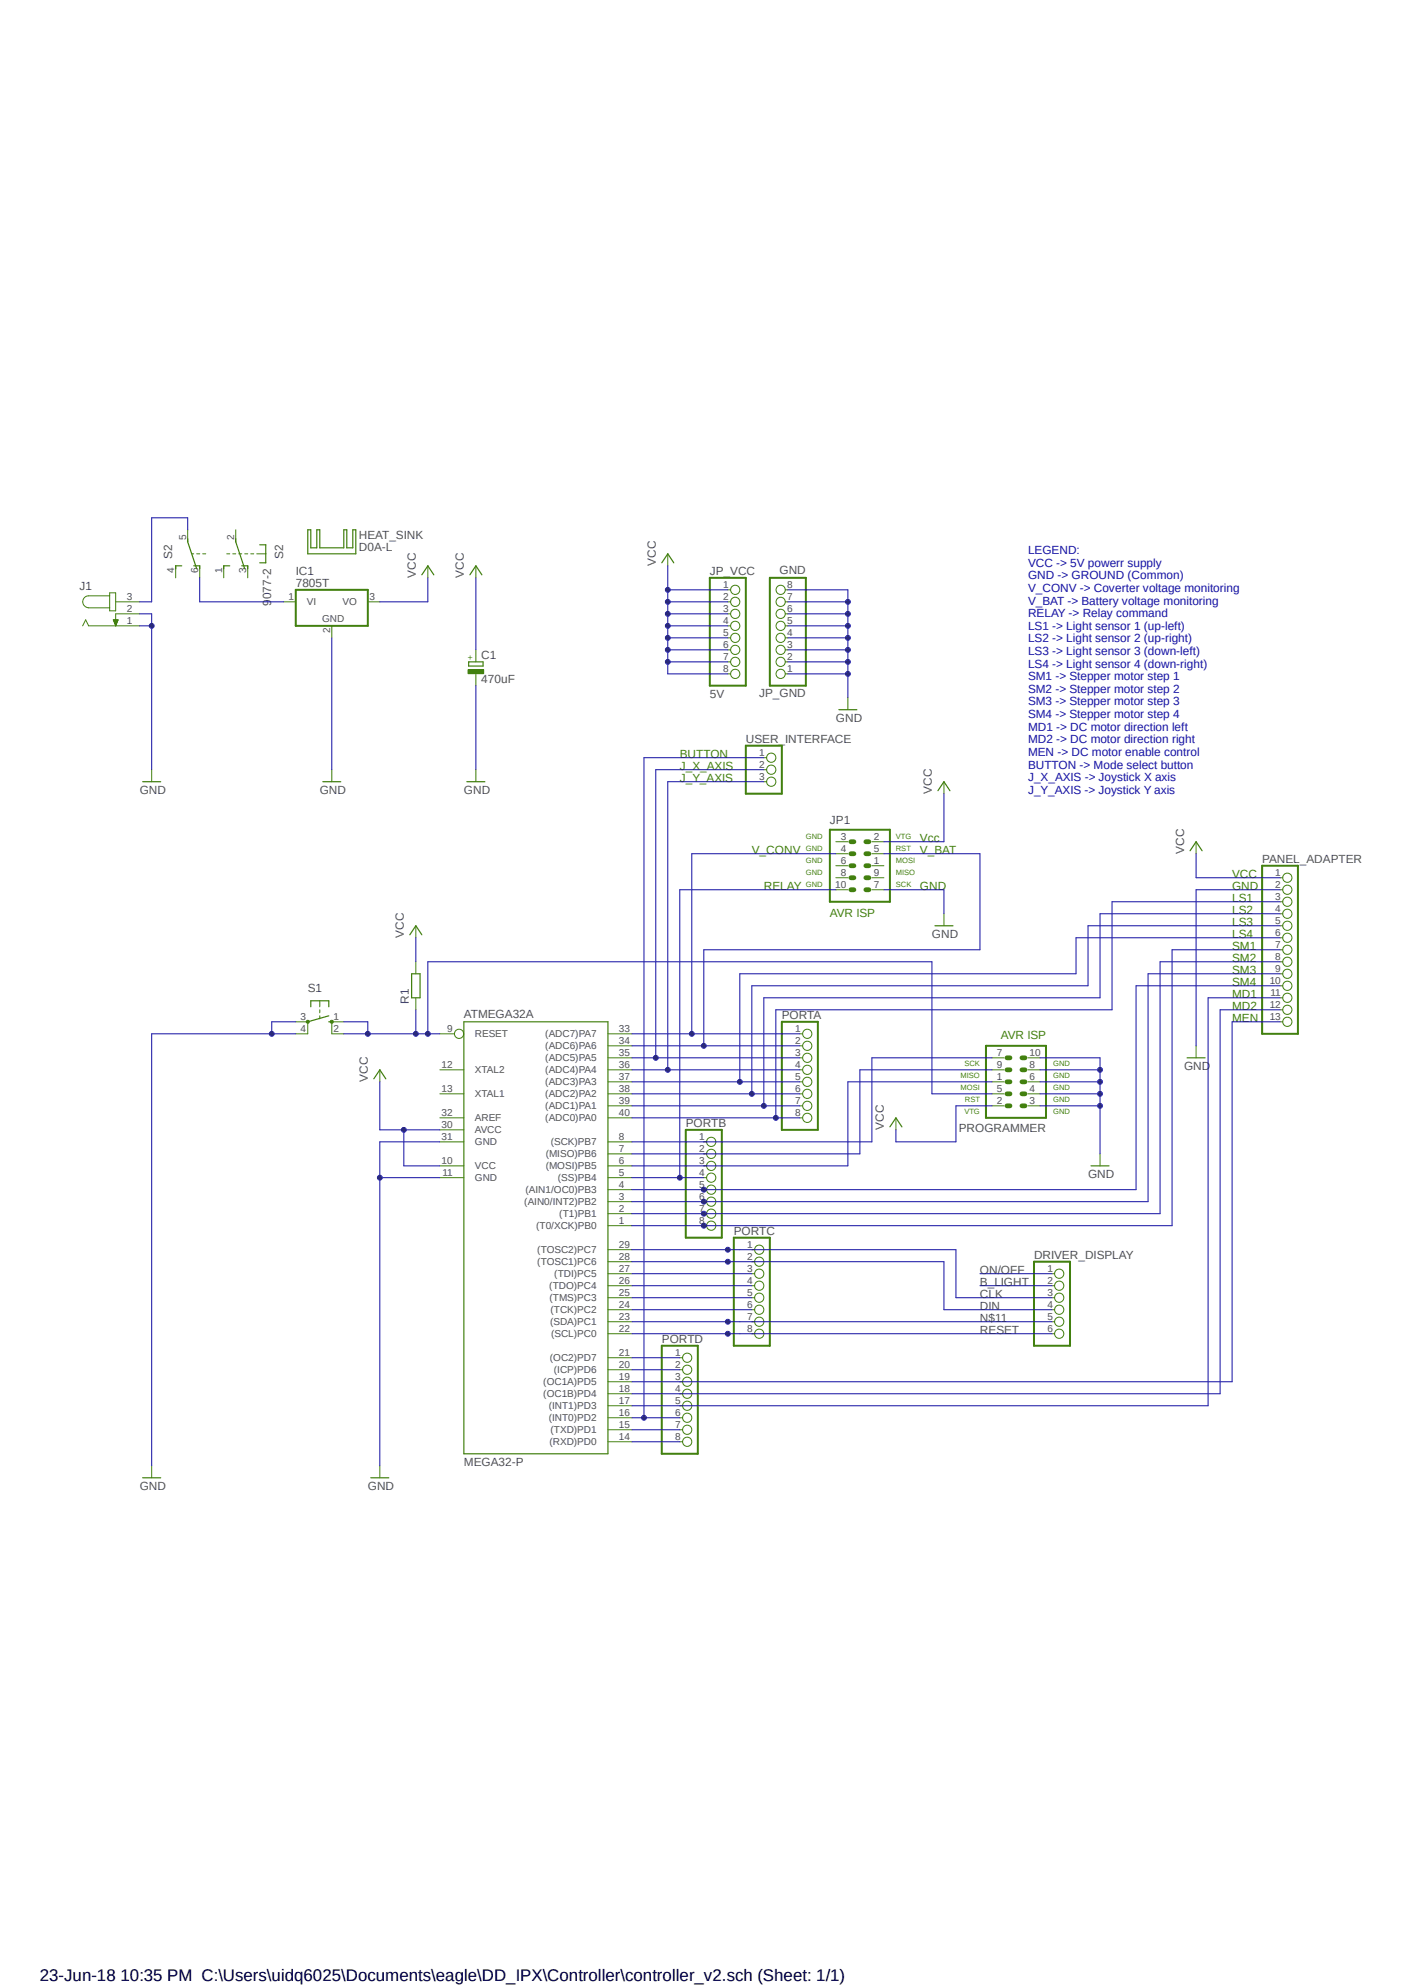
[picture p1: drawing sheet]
<svg xmlns="http://www.w3.org/2000/svg" width="297mm" height="420mm" viewBox="0 0 297 420" stroke-linecap="round" stroke-linejoin="round" font-family="sans-serif">
<path d="M16.3 107.7l272.9 208.1M289.2 107.7l-272.9 208.1" fill="none" stroke="#fff" stroke-width=".21"/>
<path d="M86.7 197.8l1.3-1.9 1.2 1.9M65.7 213v-1.2h3.9v1.2M69.6 216.2h.6M69.6 214.9l-4.5 1.3M87.1 206h1.8v5.1h-1.8zM98.1 216.2h30.5v91.4h-30.5z" fill="none" stroke="#42800f" stroke-width=".25"/>
<g fill="none" stroke="#42800f" stroke-width=".21">
<path d="M88 195.9v2.5M65.1 216.2v2.5M67.6 211.8v1.2M67.6 213.7v.6M67.6 214.9v.7M70.2 216.2v2.5M88 203.5v2.5M88 211.1v2.6M93 218.7h3.1M128.6 218.7h5.1M93 226.4h5.1M93 231.4h5.1"/>
<path d="M93 236.5h5.1M93 239.1h5.1M128.6 221.3h5.1M128.6 223.8h5.1M128.6 226.4h5.1M128.6 228.9h5.1M128.6 231.4h5.1M128.6 234h5.1M128.6 236.5h5.1M93 241.6h5.1M93 246.7h5.1M93 249.2h5.1"/>
<path d="M128.6 241.6h5.1M128.6 244.1h5.1M128.6 246.7h5.1M128.6 249.2h5.1M128.6 251.7h5.1M128.6 254.3h5.1M128.6 256.8h5.1M128.6 259.3h5.1M128.6 264.4h5.1M128.6 267h5.1M128.6 269.5h5.1M128.6 272h5.1"/>
<path d="M128.6 274.6h5.1M128.6 277.1h5.1M128.6 279.7h5.1M128.6 282.2h5.1M128.6 300h5.1M128.6 297.4h5.1M128.6 294.9h5.1M128.6 292.4h5.1M128.6 289.8h5.1M128.6 287.3h5.1M128.6 305.1h5.1M128.6 302.5h5.1"/>
<circle cx="97.1" cy="218.7" r=".98"/>
</g>
<path d="M64.9 215.9h.5v.5l-.3 .1-.2-.1-.1-.2z" fill-rule="evenodd" fill="#42800f"/>
<path d="M64.9 215.9h.5v.5l-.3 .1-.2-.1-.1-.2z" fill="none" stroke="#42800f" stroke-width=".21"/>
<path d="M69.9 215.9h.5v.5l-.2 .1-.3-.1z" fill-rule="evenodd" fill="#42800f"/>
<g fill="none" stroke="#42800f" stroke-width=".21">
<path d="M90.5 119.7v2.6M17.5 132.4l.6-1.3 .7 1.3h10.7M23.2 126.1h-4.4a1.27 1.27 0 0 0-1.3 1.2 1.27 1.27 0 0 0 1.3 1.3h4.4M23.2 125.4h1.3v3.8h-1.3zM24 131.1h1l-.5 1.3zM24 131.4h.9M24 131.3h.9M24.1 131.4h.7M24.1 131.5h.7M24.2 131.6h.6M24.2 131.7h.6M24.3 131.9h.4"/>
<path d="M24.3 131.8h.4M24.3 132h.3M24.4 132.2h.2M24.5 127.3h5M24.5 132.3h.1M29.5 129.9h-5v2.5M60 127.3h2.6M70.2 132.4v2.6M77.8 127.3h2.5M32.1 162.9v2.5M70.2 162.9v2.5M62.6 216.2h2.5"/>
<path d="M62.6 218.7h2.5M69.9 215.9h.5v.5l-.2 .1-.3-.1zM70.2 216.2h2.5M70.2 218.7h2.5M32.1 310.1v2.6"/>
</g>
<path d="M89.2 121.6l1.3-1.9 1.3 1.9M99.1 140h3.1v.9h-3.1zM30.2 165.4h3.8M68.3 165.4h3.8M30.2 312.7h3.8" fill="none" stroke="#42800f" stroke-width=".25"/>
<path d="M62.6 124.8h15.2v7.6h-15.2z" fill="none" stroke="#42800f" stroke-width=".42"/>
<path d="M99 141.7h3.3v.8h-3.3z" fill-rule="evenodd" fill="#42800f"/>
<g fill="none" stroke="#42800f" stroke-width=".21">
<path d="M37.2 119.7v2.6M39.7 112.1v2.5M40.6 117.2h.4M41.6 117.2h.6M42.2 119.7v2.6M42.9 117.2h.6M47.3 119.7v2.6M48 117.2h.6M49.2 117.2h.7M49.9 112.1v2.5M50.5 117.2h.6M51.8 117.2h.6"/>
<path d="M52.4 119.7v2.6M53 117.2h.7M54.3 117.2h1.9M100.7 119.7v2.6M141.3 117.2v2.5M100.7 137.5v2.5M154 124.8h.6M154 127.3h.6M154 129.9h.6M154 132.4h.6M154 135h.6M154 137.5h.6"/>
<path d="M166.1 124.8h.6M166.1 127.3h.6M166.1 129.9h.6M166.1 132.4h.6M166.1 135h.6M166.1 137.5h.6M99 141.7h3.3v.8h-3.3zM100.7 142.6v2.5M154 140h.6M154 142.6h.6M166.1 140h.6M166.1 142.6h.6"/>
<path d="M179.4 147.6v2.6M100.7 162.9v2.5M161.6 160.3h.6M161.6 162.9h.6M161.6 165.4h.6M176.8 178.1h2.6M184.4 178.1h2.6M199.7 165.4v2.5M253 178.1v2.5M176.8 188.3h2.6M176.8 185.7h2.6M176.8 183.2h2.6"/>
<path d="M176.8 180.6h2.6M184.4 188.3h2.6M184.4 185.7h2.6M184.4 183.2h2.6M184.4 180.6h2.6M199.7 193.3v2.6M270.8 188.3h.6M270.8 185.7h.6M270.8 190.8h.6M270.8 193.3h.6M270.8 195.9h.6M270.8 198.4h.6"/>
<path d="M169.2 218.7h.6M270.8 201h.6M270.8 203.5h.6M270.8 206h.6M270.8 208.6h.6M270.8 211.1h.6M270.8 213.7h.6M270.8 216.2h.6M80.3 226.4v2.5M169.2 223.8h.6M169.2 226.4h.6M169.2 228.9h.6"/>
<path d="M169.2 234h.6M169.2 231.4h.6M169.2 221.3h.6M169.2 236.5h.6M189.5 236.5v2.6M209.8 223.8h2.6M209.8 226.4h2.6M209.8 228.9h2.6M209.8 234h2.6M209.8 231.4h2.6M217.5 223.8h2.5M217.5 226.4h2.5"/>
<path d="M217.5 228.9h2.5M217.5 234h2.5M217.5 231.4h2.5M253 221.3v2.5M148.9 241.6h.6M148.9 244.1h.6M148.9 246.7h.6M148.9 249.2h.6M148.9 251.7h.6M148.9 254.3h.6M148.9 256.8h.6M148.9 259.3h.6"/>
<path d="M232.7 244.1v2.6M159 264.4h.6M159 267h.6M159 269.5h.6M159 272h.6M159 274.6h.6M159 277.1h.6M159 279.7h.6M222.5 269.5h.6M222.5 272h.6M222.5 274.6h.6M222.5 277.1h.6"/>
<path d="M222.5 279.7h.6M143.8 287.3h.6M143.8 289.8h.6M143.8 292.4h.6M143.8 294.9h.6M143.8 297.4h.6M143.8 300h.6M159 282.2h.6M222.5 282.2h.6M80.3 310.1v2.6M143.8 302.5h.6M143.8 305.1h.6"/>
<circle cx="155.5" cy="129.9" r=".98"/>
<circle cx="155.5" cy="127.3" r=".98"/>
<circle cx="155.5" cy="132.4" r=".98"/>
<circle cx="155.5" cy="135" r=".98"/>
<circle cx="155.5" cy="137.5" r=".98"/>
<circle cx="155.5" cy="124.8" r=".98"/>
<circle cx="165.1" cy="124.8" r=".98"/>
<circle cx="165.1" cy="137.5" r=".98"/>
<circle cx="165.1" cy="132.4" r=".98"/>
<circle cx="165.1" cy="135" r=".98"/>
<circle cx="165.1" cy="127.3" r=".98"/>
<circle cx="165.1" cy="129.9" r=".98"/>
<circle cx="155.5" cy="142.6" r=".98"/>
<circle cx="155.5" cy="140" r=".98"/>
<circle cx="165.1" cy="140" r=".98"/>
<circle cx="165.1" cy="142.6" r=".98"/>
<circle cx="163.1" cy="160.3" r=".98"/>
<circle cx="163.1" cy="162.9" r=".98"/>
<circle cx="163.1" cy="165.4" r=".98"/>
<circle cx="272.3" cy="188.3" r=".98"/>
<circle cx="272.3" cy="190.8" r=".98"/>
<circle cx="272.3" cy="185.7" r=".98"/>
<circle cx="272.3" cy="193.3" r=".98"/>
<circle cx="272.3" cy="195.9" r=".98"/>
<circle cx="272.3" cy="198.4" r=".98"/>
<circle cx="170.8" cy="218.7" r=".98"/>
<circle cx="272.3" cy="203.5" r=".98"/>
<circle cx="272.3" cy="206" r=".98"/>
<circle cx="272.3" cy="216.2" r=".98"/>
<circle cx="272.3" cy="201" r=".98"/>
<circle cx="272.3" cy="208.6" r=".98"/>
<circle cx="272.3" cy="213.7" r=".98"/>
<circle cx="272.3" cy="211.1" r=".98"/>
<circle cx="170.8" cy="236.5" r=".98"/>
<circle cx="170.8" cy="223.8" r=".98"/>
<circle cx="170.8" cy="234" r=".98"/>
<circle cx="170.8" cy="221.3" r=".98"/>
<circle cx="170.8" cy="226.4" r=".98"/>
<circle cx="170.8" cy="228.9" r=".98"/>
<circle cx="170.8" cy="231.4" r=".98"/>
<circle cx="150.4" cy="249.2" r=".98"/>
<circle cx="150.4" cy="259.3" r=".98"/>
<circle cx="150.4" cy="241.6" r=".98"/>
<circle cx="150.4" cy="244.1" r=".98"/>
<circle cx="150.4" cy="246.7" r=".98"/>
<circle cx="150.4" cy="251.7" r=".98"/>
<circle cx="150.4" cy="254.3" r=".98"/>
<circle cx="150.4" cy="256.8" r=".98"/>
<circle cx="160.6" cy="274.6" r=".98"/>
<circle cx="160.6" cy="267" r=".98"/>
<circle cx="160.6" cy="277.1" r=".98"/>
<circle cx="160.6" cy="269.5" r=".98"/>
<circle cx="160.6" cy="264.4" r=".98"/>
<circle cx="160.6" cy="279.7" r=".98"/>
<circle cx="160.6" cy="272" r=".98"/>
<circle cx="224.1" cy="272" r=".98"/>
<circle cx="224.1" cy="269.5" r=".98"/>
<circle cx="224.1" cy="277.1" r=".98"/>
<circle cx="224.1" cy="279.7" r=".98"/>
<circle cx="224.1" cy="274.6" r=".98"/>
<circle cx="145.4" cy="294.9" r=".98"/>
<circle cx="145.4" cy="287.3" r=".98"/>
<circle cx="145.4" cy="300" r=".98"/>
<circle cx="145.4" cy="289.8" r=".98"/>
<circle cx="145.4" cy="297.4" r=".98"/>
<circle cx="145.4" cy="292.4" r=".98"/>
<circle cx="160.6" cy="282.2" r=".98"/>
<circle cx="224.1" cy="282.2" r=".98"/>
<circle cx="145.4" cy="305.1" r=".98"/>
<circle cx="145.4" cy="302.5" r=".98"/>
</g>
<g fill="none" stroke="#42800f" stroke-width=".25">
<path d="M38.4 119.7h-1.2v.7M39.7 114v.6l1.9 5.8M41 119.7h1.2v.7M48.6 119.7h-1.3v.7M49.9 114v.6l1.9 5.8M51.1 119.7h1.3v.7M54.9 115.3h1.3v3.8h-1.3M65.1 112.1h.6v3.8h1.3v-3.8h.6v3.8h5.1v-3.8h.7v3.8h1.2v-3.8h.7v5.1h-10.2zM140 119.1l1.3-1.9 1.2 1.9M99.4 121.6l1.3-1.9 1.2 1.9M177.5 150.2h3.8M98.8 165.4h3.8"/>
<path d="M198.4 167.3l1.3-1.9 1.3 1.9M197.8 195.9h3.8M251.8 180l1.2-1.9 1.3 1.9M79.1 228.3l1.2-1.9 1.3 1.9M188.3 238.4l1.2-1.9 1.3 1.9M251.1 223.8h3.8M230.8 246.7h3.8M78.4 312.7h3.9"/>
</g>
<path d="M150.2 122.3h7.6v22.8h-7.6zM162.9 122.3h7.6v22.8h-7.6zM157.8 157.8h7.6v10.1h-7.6zM175.6 175.6h12.7v15.2h-12.7zM267 183.2h7.6v35.5h-7.6zM165.4 216.2h7.6v22.9h-7.6zM145.1 239.1h7.6v22.8h-7.6zM208.6 221.3h12.7v15.2h-12.7zM155.2 261.9h7.7v22.8h-7.7zM218.7 267h7.7v17.7h-7.7zM140 284.7h7.6v22.9h-7.6z" fill="none" stroke="#42800f" stroke-width=".42"/>
<g fill="none" stroke="#42800f" stroke-width="1">
<path d="M180 178.1h.6M183.2 178.1h.6M180 180.6h.6M180 183.2h.6M180 185.7h.6M180 188.3h.6M183.2 180.6h.6M183.2 183.2h.6M183.2 185.7h.6M183.2 188.3h.6M213 234h.7M213 231.4h.7"/>
<path d="M213 228.9h.7M213 226.4h.7M213 223.8h.7M216.2 234h.6M216.2 231.4h.6M216.2 228.9h.6M216.2 226.4h.6M216.2 223.8h.6"/>
</g>
<path d="M141.3 119.7v22.9h12.7M90.5 122.3v5h-10.2M100.7 122.3v15.2M141.3 127.3h12.7M141.3 124.8h12.7M141.3 129.9h12.7M141.3 132.4h12.7M141.3 135h12.7M141.3 137.5h12.7M141.3 140h12.7M88 198.4v5.1M209.8 234h-7.6v7.6h-12.7v-2.5" fill="none" stroke="#120fa2" stroke-width=".21"/>
<circle cx="141.3" cy="124.8" r=".51" fill="#120fa2"/>
<circle cx="141.3" cy="124.8" r=".51" fill="none" stroke="#120fa2" stroke-width=".21"/>
<circle cx="141.3" cy="127.3" r=".51" fill="#120fa2"/>
<circle cx="141.3" cy="127.3" r=".51" fill="none" stroke="#120fa2" stroke-width=".21"/>
<circle cx="141.3" cy="129.9" r=".51" fill="#120fa2"/>
<circle cx="141.3" cy="129.9" r=".51" fill="none" stroke="#120fa2" stroke-width=".21"/>
<circle cx="141.3" cy="132.4" r=".51" fill="#120fa2"/>
<circle cx="141.3" cy="132.4" r=".51" fill="none" stroke="#120fa2" stroke-width=".21"/>
<circle cx="141.3" cy="135" r=".51" fill="#120fa2"/>
<circle cx="141.3" cy="135" r=".51" fill="none" stroke="#120fa2" stroke-width=".21"/>
<circle cx="141.3" cy="137.5" r=".51" fill="#120fa2"/>
<circle cx="141.3" cy="137.5" r=".51" fill="none" stroke="#120fa2" stroke-width=".21"/>
<circle cx="141.3" cy="140" r=".51" fill="#120fa2"/>
<g fill="none" stroke="#120fa2" stroke-width=".21">
<path d="M80.3 228.9v10.2h12.7M85.4 239.1v7.6h7.6"/>
<circle cx="141.3" cy="140" r=".51"/>
</g>
<circle cx="85.4" cy="239.1" r=".51" fill="#120fa2"/>
<g fill="none" stroke="#120fa2" stroke-width=".21">
<path d="M199.7 167.9v10.2h-12.7M253 180.6v5.1h17.8M72.7 218.7h20.3M72.7 216.2h5.1v2.5M88 213.7v5"/>
<circle cx="85.4" cy="239.1" r=".51"/>
</g>
<circle cx="77.8" cy="218.7" r=".51" fill="#120fa2"/>
<circle cx="77.8" cy="218.7" r=".51" fill="none" stroke="#120fa2" stroke-width=".21"/>
<circle cx="88" cy="218.7" r=".51" fill="#120fa2"/>
<g fill="none" stroke="#120fa2" stroke-width=".21">
<path d="M90.5 218.7v-15.2h106.6v27.9h12.7"/>
<circle cx="88" cy="218.7" r=".51"/>
</g>
<circle cx="90.5" cy="218.7" r=".51" fill="#120fa2"/>
<g fill="none" stroke="#120fa2" stroke-width=".21">
<path d="M62.6 218.7h-30.5v91.4M62.6 216.2h-5.1v2.5"/>
<circle cx="90.5" cy="218.7" r=".51"/>
</g>
<circle cx="57.5" cy="218.7" r=".51" fill="#120fa2"/>
<g fill="none" stroke="#120fa2" stroke-width=".21">
<path d="M29.5 132.4h2.6M29.5 129.9h2.6v33"/>
<circle cx="57.5" cy="218.7" r=".51"/>
</g>
<circle cx="32.1" cy="132.4" r=".51" fill="#120fa2"/>
<g fill="none" stroke="#120fa2" stroke-width=".21">
<path d="M70.2 135v27.9M100.7 145.1v17.8M220 223.8h12.7v20.3M220 226.4h12.7M220 228.9h12.7M220 231.4h12.7M220 234h12.7"/>
<circle cx="32.1" cy="132.4" r=".51"/>
</g>
<circle cx="232.7" cy="234" r=".51" fill="#120fa2"/>
<circle cx="232.7" cy="234" r=".51" fill="none" stroke="#120fa2" stroke-width=".21"/>
<circle cx="232.7" cy="231.4" r=".51" fill="#120fa2"/>
<circle cx="232.7" cy="231.4" r=".51" fill="none" stroke="#120fa2" stroke-width=".21"/>
<circle cx="232.7" cy="228.9" r=".51" fill="#120fa2"/>
<circle cx="232.7" cy="228.9" r=".51" fill="none" stroke="#120fa2" stroke-width=".21"/>
<circle cx="232.7" cy="226.4" r=".51" fill="#120fa2"/>
<g fill="none" stroke="#120fa2" stroke-width=".21">
<path d="M166.7 124.8h12.7v22.8M166.7 137.5h12.7M166.7 135h12.7M166.7 132.4h12.7M166.7 129.9h12.7M166.7 127.3h12.7M166.7 142.6h12.7M166.7 140h12.7"/>
<circle cx="232.7" cy="226.4" r=".51"/>
</g>
<circle cx="179.4" cy="127.3" r=".51" fill="#120fa2"/>
<circle cx="179.4" cy="127.3" r=".51" fill="none" stroke="#120fa2" stroke-width=".21"/>
<circle cx="179.4" cy="129.9" r=".51" fill="#120fa2"/>
<circle cx="179.4" cy="129.9" r=".51" fill="none" stroke="#120fa2" stroke-width=".21"/>
<circle cx="179.4" cy="135" r=".51" fill="#120fa2"/>
<circle cx="179.4" cy="135" r=".51" fill="none" stroke="#120fa2" stroke-width=".21"/>
<circle cx="179.4" cy="132.4" r=".51" fill="#120fa2"/>
<circle cx="179.4" cy="132.4" r=".51" fill="none" stroke="#120fa2" stroke-width=".21"/>
<circle cx="179.4" cy="137.5" r=".51" fill="#120fa2"/>
<circle cx="179.4" cy="137.5" r=".51" fill="none" stroke="#120fa2" stroke-width=".21"/>
<circle cx="179.4" cy="142.6" r=".51" fill="#120fa2"/>
<circle cx="179.4" cy="142.6" r=".51" fill="none" stroke="#120fa2" stroke-width=".21"/>
<circle cx="179.4" cy="140" r=".51" fill="#120fa2"/>
<g fill="none" stroke="#120fa2" stroke-width=".21">
<path d="M80.3 249.2h12.7M93 241.6h-12.7v68.5"/>
<circle cx="179.4" cy="140" r=".51"/>
</g>
<circle cx="80.3" cy="249.2" r=".51" fill="#120fa2"/>
<g fill="none" stroke="#120fa2" stroke-width=".21">
<path d="M187 188.3h12.7v5M270.8 188.3h-17.8v33M133.7 264.4h68.5v10.2h20.3"/>
<circle cx="80.3" cy="249.2" r=".51"/>
</g>
<circle cx="154" cy="264.4" r=".51" fill="#120fa2"/>
<g fill="none" stroke="#120fa2" stroke-width=".21">
<path d="M133.7 267h66v10.1h22.8"/>
<circle cx="154" cy="264.4" r=".51"/>
</g>
<circle cx="154" cy="267" r=".51" fill="#120fa2"/>
<g fill="none" stroke="#120fa2" stroke-width=".21">
<path d="M136.2 160.3v139.7M270.8 211.1h-15.2v86.3h-121.9M133.7 300h10.1"/>
<circle cx="154" cy="267" r=".51"/>
</g>
<circle cx="136.2" cy="300" r=".51" fill="#120fa2"/>
<g fill="none" stroke="#120fa2" stroke-width=".21">
<path d="M136.2 160.3h25.4M133.7 282.2h88.8"/>
<circle cx="136.2" cy="300" r=".51"/>
</g>
<circle cx="154" cy="282.2" r=".51" fill="#120fa2"/>
<g fill="none" stroke="#120fa2" stroke-width=".21">
<path d="M270.8 201h-22.9v58.3h-114.2M133.7 277.1h25.3M133.7 274.6h25.3M133.7 272h25.3M133.7 269.5h25.3"/>
<circle cx="154" cy="282.2" r=".51"/>
</g>
<circle cx="148.9" cy="259.3" r=".51" fill="#120fa2"/>
<g fill="none" stroke="#120fa2" stroke-width=".21">
<path d="M270.8 203.5h-25.4v53.3h-111.7"/>
<circle cx="148.9" cy="259.3" r=".51"/>
</g>
<circle cx="148.9" cy="256.8" r=".51" fill="#120fa2"/>
<g fill="none" stroke="#120fa2" stroke-width=".21">
<path d="M270.8 206h-27.9v48.3h-109.2"/>
<circle cx="148.9" cy="256.8" r=".51"/>
</g>
<circle cx="148.9" cy="254.3" r=".51" fill="#120fa2"/>
<g fill="none" stroke="#120fa2" stroke-width=".21">
<path d="M270.8 208.6h-30.5v43.1h-106.6"/>
<circle cx="148.9" cy="254.3" r=".51"/>
</g>
<circle cx="148.9" cy="251.7" r=".51" fill="#120fa2"/>
<g fill="none" stroke="#120fa2" stroke-width=".21">
<path d="M176.8 188.3h-33v60.9M133.7 249.2h15.2"/>
<circle cx="148.9" cy="251.7" r=".51"/>
</g>
<circle cx="143.8" cy="249.2" r=".51" fill="#120fa2"/>
<g fill="none" stroke="#120fa2" stroke-width=".21">
<path d="M161.6 165.4h-20.3v61M133.7 226.4h35.5M209.8 228.9h-30.4v17.8h-45.7M209.8 226.4h-27.9v17.7h-48.2M209.8 223.8h-25.4v17.8h-50.7"/>
<circle cx="143.8" cy="249.2" r=".51"/>
</g>
<circle cx="141.3" cy="226.4" r=".51" fill="#120fa2"/>
<g fill="none" stroke="#120fa2" stroke-width=".21">
<path d="M161.6 162.9h-22.9v60.9M133.7 223.8h35.5"/>
<circle cx="141.3" cy="226.4" r=".51"/>
</g>
<circle cx="138.7" cy="223.8" r=".51" fill="#120fa2"/>
<g fill="none" stroke="#120fa2" stroke-width=".21">
<path d="M187 180.6h20.3v20.4h-58.4v20.3M133.7 221.3h35.5"/>
<circle cx="138.7" cy="223.8" r=".51"/>
</g>
<circle cx="148.9" cy="221.3" r=".51" fill="#120fa2"/>
<g fill="none" stroke="#120fa2" stroke-width=".21">
<path d="M176.8 180.6h-30.5v38.1M133.7 218.7h35.5"/>
<circle cx="148.9" cy="221.3" r=".51"/>
</g>
<circle cx="146.3" cy="218.7" r=".51" fill="#120fa2"/>
<g fill="none" stroke="#120fa2" stroke-width=".21">
<path d="M39.7 112.1v-2.5h-7.6v17.7h-2.6M42.2 122.3v5h17.8M270.8 190.8h-35.6v22.9h-71.1v22.8M133.7 236.5h35.5M207.3 269.5h15.2M207.3 272h15.2"/>
<circle cx="146.3" cy="218.7" r=".51"/>
</g>
<circle cx="164.1" cy="236.5" r=".51" fill="#120fa2"/>
<g fill="none" stroke="#120fa2" stroke-width=".21">
<path d="M270.8 193.3h-38.1v17.8h-71.1v22.9M133.7 234h35.5"/>
<circle cx="164.1" cy="236.5" r=".51"/>
</g>
<circle cx="161.6" cy="234" r=".51" fill="#120fa2"/>
<g fill="none" stroke="#120fa2" stroke-width=".21">
<path d="M270.8 195.9h-40.6v12.7h-71.2v22.8M133.7 231.4h35.5"/>
<circle cx="161.6" cy="234" r=".51"/>
</g>
<circle cx="159" cy="231.4" r=".51" fill="#120fa2"/>
<g fill="none" stroke="#120fa2" stroke-width=".21">
<path d="M270.8 198.4h-43.2v7.6h-71.1v22.9M133.7 228.9h35.5"/>
<circle cx="159" cy="231.4" r=".51"/>
</g>
<circle cx="156.5" cy="228.9" r=".51" fill="#120fa2"/>
<g fill="none" stroke="#120fa2" stroke-width=".21">
<path d="M270.8 213.7h-12.7v81.2h-124.4M270.8 216.2h-10.2v76.2h-126.9M133.7 279.7h88.8M133.7 287.3h10.1M133.7 289.8h10.1M133.7 302.5h10.1M133.7 305.1h10.1"/>
<circle cx="156.5" cy="228.9" r=".51"/>
</g>
<circle cx="154" cy="279.7" r=".51" fill="#120fa2"/>
<circle cx="154" cy="279.7" r=".51" fill="none" stroke="#120fa2" stroke-width=".21"/>
<text font-size="3.6" x="8.4" y="419.2">23-Jun-18 10:35 PM C:\Users\uidq6025\Documents\eagle\DD_IPX\Controller\controller_v2.sch (Sheet: 1/1)</text>
<g font-size="2.5" fill="#505050">
<text x="36.4" y="118.3" transform="rotate(-90 36.4 118.3)">S2</text>
<text x="59.9" y="118.3" transform="rotate(-90 59.9 118.3)">S2</text>
<text x="75.9" y="116.5">D0A-L</text>
<text x="75.9" y="114">HEAT_SINK</text>
<text x="138.8" y="119.7" transform="rotate(-90 138.8 119.7)">VCC</text>
<text x="16.8" y="124.8">J1</text>
<text x="62.6" y="124.2">7805T</text>
<text x="62.6" y="121.6">IC1</text>
<text x="88" y="122.3" transform="rotate(-90 88 122.3)">VCC</text>
<text x="98.1" y="122.3" transform="rotate(-90 98.1 122.3)">VCC</text>
<text x="150.2" y="121.6">JP_VCC</text>
<text x="164.9" y="121.5">GND</text>
<text x="57.4" y="128.2" transform="rotate(-90 57.4 128.2)">9077-2</text>
<text x="101.8" y="139.5">C1</text>
<text x="101.8" y="144.6">470uF</text>
<text x="150.2" y="147.6">5V</text>
<text x="160.6" y="147.5">JP_GND</text>
<text x="176.8" y="152.7">GND</text>
<text x="157.8" y="157.1">USER_INTERFACE</text>
<text x="29.5" y="167.9">GND</text>
<text x="67.6" y="167.9">GND</text>
<text x="98.1" y="167.9">GND</text>
<text x="197.1" y="167.9" transform="rotate(-90 197.1 167.9)">VCC</text>
<text x="175.6" y="174.3">JP1</text>
<text x="250.5" y="180.6" transform="rotate(-90 250.5 180.6)">VCC</text>
<text x="267" y="182.5">PANEL_ADAPTER</text>
<text x="85.4" y="198.4" transform="rotate(-90 85.4 198.4)">VCC</text>
<text x="197.1" y="198.4">GND</text>
<text x="65.1" y="209.8">S1</text>
<text x="86.5" y="212.4" transform="rotate(-90 86.5 212.4)">R1</text>
<text x="98.1" y="215.4">ATMEGA32A</text>
<text x="165.4" y="215.6">PORTA</text>
<text x="250.5" y="226.4">GND</text>
<text x="77.8" y="228.9" transform="rotate(-90 77.8 228.9)">VCC</text>
<text x="145.1" y="238.4">PORTB</text>
<text x="187" y="239.1" transform="rotate(-90 187 239.1)">VCC</text>
<text x="202.8" y="239.6">PROGRAMMER</text>
<text x="230.2" y="249.2">GND</text>
<text x="155.2" y="261.2">PORTC</text>
<text x="207.3" y="269.5">ON/OFF</text>
<text x="218.7" y="266.3">DRIVER_DISPLAY</text>
<text x="207.3" y="274.6">CLK</text>
<text x="207.3" y="272">B_LIGHT</text>
<text x="207.3" y="277.1">DIN</text>
<text x="207.3" y="279.7">N$11</text>
<text x="140" y="284.1">PORTD</text>
<text x="207.3" y="282.2">RESET</text>
<text x="98.1" y="310.1">MEGA32-P</text>
<text x="29.5" y="315.2">GND</text>
<text x="77.8" y="315.2">GND</text>
</g>
<g font-size="2.5" fill="#120fa2">
<text x="217.5" y="117.3">LEGEND:</text>
<text x="217.5" y="119.9">VCC -&gt; 5V powerr supply</text>
<text x="217.5" y="122.6">GND -&gt; GROUND (Common)</text>
<text x="217.5" y="125.3">V_CONV -&gt; Coverter voltage monitoring</text>
<text x="217.5" y="127.9">V_BAT -&gt; Battery voltage monitoring</text>
<text x="217.5" y="130.6">RELAY -&gt; Relay command</text>
<text x="217.5" y="133.3">LS1 -&gt; Light sensor 1 (up-left)</text>
<text x="217.5" y="135.9">LS2 -&gt; Light sensor 2 (up-right)</text>
<text x="217.5" y="138.6">LS3 -&gt; Light sensor 3 (down-left)</text>
<text x="217.5" y="141.3">LS4 -&gt; Light sensor 4 (down-right)</text>
<text x="217.5" y="143.9">SM1 -&gt; Stepper motor step 1</text>
<text x="217.5" y="146.6">SM2 -&gt; Stepper motor step 2</text>
<text x="217.5" y="149.3">SM3 -&gt; Stepper motor step 3</text>
<text x="217.5" y="151.9">SM4 -&gt; Stepper motor step 4</text>
<text x="217.5" y="154.6">MD1 -&gt; DC motor direction left</text>
<text x="217.5" y="157.3">MD2 -&gt; DC motor direction right</text>
<text x="217.5" y="159.9">MEN -&gt; DC motor enable control</text>
<text x="217.5" y="162.6">BUTTON -&gt; Mode select button</text>
<text x="217.5" y="165.3">J_X_AXIS -&gt; Joystick X axis</text>
<text x="217.5" y="167.9">J_Y_AXIS -&gt; Joystick Y axis</text>
</g>
<g font-size="2.5" fill="#42800f">
<text x="143.8" y="160.3">BUTTON</text>
<text x="143.8" y="162.9">J_X_AXIS</text>
<text x="143.8" y="165.4">J_Y_AXIS</text>
<text x="194.6" y="178.1">Vcc</text>
<text x="159" y="180.6">V_CONV</text>
<text x="194.6" y="180.6">V_BAT</text>
<text x="260.7" y="185.7">VCC</text>
<text x="161.6" y="188.3">RELAY</text>
<text x="194.6" y="188.3">GND</text>
<text x="260.7" y="188.3">GND</text>
<text x="260.7" y="190.8">LS1</text>
<text x="175.6" y="194">AVR ISP</text>
<text x="260.7" y="193.3">LS2</text>
<text x="260.7" y="195.9">LS3</text>
<text x="260.7" y="198.4">LS4</text>
<text x="260.7" y="201">SM1</text>
<text x="260.7" y="203.5">SM2</text>
<text x="260.7" y="206">SM3</text>
<text x="260.7" y="208.6">SM4</text>
<text x="260.7" y="211.1">MD1</text>
<text x="260.7" y="213.7">MD2</text>
<text x="211.7" y="219.9">AVR ISP</text>
<text x="260.7" y="216.2">MEN</text>
</g>
<g font-size="2.1" fill="#505050">
<text x="39.4" y="114.3" transform="rotate(-90 39.4 114.3)">5</text>
<text x="49.5" y="114.3" transform="rotate(-90 49.5 114.3)">2</text>
<text x="36.8" y="121.2" transform="rotate(-90 36.8 121.2)">4</text>
<text x="41.9" y="121.2" transform="rotate(-90 41.9 121.2)">6</text>
<text x="47" y="121.2" transform="rotate(-90 47 121.2)">1</text>
<text x="52.1" y="121.2" transform="rotate(-90 52.1 121.2)">3</text>
<text x="153" y="124.4">1</text>
<text x="166.5" y="124.4">8</text>
<text x="26.8" y="127">3</text>
<text x="26.8" y="129.5">2</text>
<text x="61" y="127">1</text>
<text x="64.9" y="128.1">VI</text>
<text x="68.2" y="131.7">GND</text>
<text x="72.4" y="128.1">VO</text>
<text x="78.1" y="127">3</text>
<text x="153" y="127">2</text>
<text x="153" y="129.5">3</text>
<text x="166.5" y="129.5">6</text>
<text x="166.5" y="127">7</text>
<text x="26.8" y="132">1</text>
<text x="69.8" y="133.9" transform="rotate(-90 69.8 133.9)">2</text>
<text x="153" y="132">4</text>
<text x="153" y="134.6">5</text>
<text x="153" y="137.1">6</text>
<text x="166.5" y="137.1">3</text>
<text x="166.5" y="134.6">4</text>
<text x="166.5" y="132">5</text>
<text x="153" y="139.7">7</text>
<text x="153" y="142.2">8</text>
<text x="166.5" y="142.2">1</text>
<text x="166.5" y="139.7">2</text>
<text x="160.6" y="160">1</text>
<text x="160.6" y="162.5">2</text>
<text x="160.6" y="165.1">3</text>
<text x="177.8" y="177.8">3</text>
<text x="184.8" y="177.8">2</text>
<text x="177.8" y="185.4">8</text>
<text x="177.8" y="180.3">4</text>
<text x="177.8" y="182.8">6</text>
<text x="184.8" y="182.8">1</text>
<text x="184.8" y="185.4">9</text>
<text x="184.8" y="180.3">5</text>
<text x="269.8" y="185.4">1</text>
<text x="176.7" y="187.9">10</text>
<text x="184.8" y="187.9">7</text>
<text x="269.8" y="187.9">2</text>
<text x="269.8" y="190.5">3</text>
<text x="269.8" y="193">4</text>
<text x="269.8" y="195.5">5</text>
<text x="269.8" y="198.1">6</text>
<text x="269.8" y="200.6">7</text>
<text x="269.8" y="203.2">8</text>
<text x="268.6" y="208.2">10</text>
<text x="269.8" y="205.7">9</text>
<text x="63.6" y="215.8">3</text>
<text x="70.5" y="215.8">1</text>
<text x="268.6" y="213.3">12</text>
<text x="268.6" y="215.8">13</text>
<text x="268.8" y="210.7">11</text>
<text x="63.6" y="218.4">4</text>
<text x="70.5" y="218.4">2</text>
<text x="94.6" y="218.4">9</text>
<text x="100.5" y="219.5">RESET</text>
<text x="115.4" y="219.5">(ADC7)PA7</text>
<text x="130.9" y="218.4">33</text>
<text x="130.9" y="220.9">34</text>
<text x="168.2" y="218.4">1</text>
<text x="168.2" y="220.9">2</text>
<text x="93.4" y="226">12</text>
<text x="100.5" y="227.1">XTAL2</text>
<text x="115.4" y="222">(ADC6)PA6</text>
<text x="115.4" y="224.6">(ADC5)PA5</text>
<text x="115.4" y="227.1">(ADC4)PA4</text>
<text x="130.9" y="223.4">35</text>
<text x="130.9" y="226">36</text>
<text x="168.2" y="223.4">3</text>
<text x="168.2" y="226">4</text>
<text x="210.9" y="223.4">7</text>
<text x="210.9" y="226">9</text>
<text x="217.8" y="226">8</text>
<text x="217.8" y="223.4">10</text>
<text x="93.4" y="231.1">13</text>
<text x="100.5" y="232.2">XTAL1</text>
<text x="115.4" y="229.7">(ADC3)PA3</text>
<text x="115.4" y="232.2">(ADC2)PA2</text>
<text x="130.9" y="228.5">37</text>
<text x="130.9" y="231.1">38</text>
<text x="130.9" y="233.6">39</text>
<text x="168.2" y="228.5">5</text>
<text x="168.2" y="231.1">6</text>
<text x="168.2" y="233.6">7</text>
<text x="210.9" y="228.5">1</text>
<text x="210.9" y="233.6">2</text>
<text x="210.9" y="231.1">5</text>
<text x="217.8" y="233.6">3</text>
<text x="217.8" y="231.1">4</text>
<text x="217.8" y="228.5">6</text>
<text x="93.4" y="238.7">30</text>
<text x="93.4" y="236.1">32</text>
<text x="100.5" y="239.8">AVCC</text>
<text x="100.5" y="237.3">AREF</text>
<text x="115.4" y="234.7">(ADC1)PA1</text>
<text x="115.4" y="237.3">(ADC0)PA0</text>
<text x="130.9" y="236.1">40</text>
<text x="168.2" y="236.1">8</text>
<text x="93.4" y="241.2">31</text>
<text x="100.5" y="242.4">GND</text>
<text x="115.4" y="244.9">(MISO)PB6</text>
<text x="116.5" y="242.4">(SCK)PB7</text>
<text x="130.9" y="241.2">8</text>
<text x="130.9" y="243.8">7</text>
<text x="147.9" y="241.2">1</text>
<text x="147.9" y="243.8">2</text>
<text x="93.4" y="246.3">10</text>
<text x="93.6" y="248.8">11</text>
<text x="100.5" y="247.4">VCC</text>
<text x="100.5" y="250">GND</text>
<text x="115.4" y="247.4">(MOSI)PB5</text>
<text x="118" y="250">(SS)PB4</text>
<text x="130.9" y="246.3">6</text>
<text x="130.9" y="248.8">5</text>
<text x="130.9" y="251.4">4</text>
<text x="147.9" y="246.3">3</text>
<text x="147.9" y="248.8">4</text>
<text x="147.9" y="251.4">5</text>
<text x="110.9" y="255">(AIN0/INT2)PB2</text>
<text x="111.2" y="252.5">(AIN1/OC0)PB3</text>
<text x="118.3" y="257.6">(T1)PB1</text>
<text x="130.9" y="253.9">3</text>
<text x="130.9" y="256.5">2</text>
<text x="147.9" y="253.9">6</text>
<text x="147.9" y="256.5">7</text>
<text x="113.4" y="260.1">(T0/XCK)PB0</text>
<text x="130.9" y="259">1</text>
<text x="147.9" y="259">8</text>
<text x="113.7" y="265.2">(TOSC2)PC7</text>
<text x="113.7" y="267.7">(TOSC1)PC6</text>
<text x="130.9" y="264.1">29</text>
<text x="130.9" y="266.6">28</text>
<text x="130.9" y="269.2">27</text>
<text x="158.1" y="264.1">1</text>
<text x="158.1" y="266.6">2</text>
<text x="158.1" y="269.2">3</text>
<text x="221.6" y="269.2">1</text>
<text x="116.2" y="272.8">(TDO)PC4</text>
<text x="116.2" y="275.3">(TMS)PC3</text>
<text x="117.3" y="270.3">(TDI)PC5</text>
<text x="130.9" y="271.7">26</text>
<text x="130.9" y="274.2">25</text>
<text x="158.1" y="271.7">4</text>
<text x="158.1" y="274.2">5</text>
<text x="221.6" y="271.7">2</text>
<text x="221.6" y="274.2">3</text>
<text x="116.4" y="280.4">(SDA)PC1</text>
<text x="116.5" y="277.9">(TCK)PC2</text>
<text x="130.9" y="276.8">24</text>
<text x="130.9" y="279.3">23</text>
<text x="130.9" y="281.9">22</text>
<text x="158.1" y="276.8">6</text>
<text x="158.1" y="279.3">7</text>
<text x="158.1" y="281.9">8</text>
<text x="221.6" y="276.8">4</text>
<text x="221.6" y="279.3">5</text>
<text x="221.6" y="281.9">6</text>
<text x="116.6" y="283">(SCL)PC0</text>
<text x="130.9" y="286.9">21</text>
<text x="142.8" y="286.9">1</text>
<text x="114.9" y="293.1">(OC1A)PD5</text>
<text x="116.3" y="288">(OC2)PD7</text>
<text x="117.2" y="290.6">(ICP)PD6</text>
<text x="130.9" y="292">19</text>
<text x="130.9" y="289.5">20</text>
<text x="142.8" y="289.5">2</text>
<text x="142.8" y="292">3</text>
<text x="114.9" y="295.7">(OC1B)PD4</text>
<text x="116.1" y="298.2">(INT1)PD3</text>
<text x="130.9" y="299.6">16</text>
<text x="130.9" y="297.1">17</text>
<text x="130.9" y="294.6">18</text>
<text x="142.8" y="294.6">4</text>
<text x="142.8" y="297.1">5</text>
<text x="142.8" y="299.6">6</text>
<text x="116.1" y="300.7">(INT0)PD2</text>
<text x="116.2" y="305.8">(RXD)PD0</text>
<text x="116.5" y="303.3">(TXD)PD1</text>
<text x="130.9" y="304.7">14</text>
<text x="130.9" y="302.2">15</text>
<text x="142.8" y="302.2">7</text>
<text x="142.8" y="304.7">8</text>
</g>
<text font-size="1.8" fill="#42800f" x="100.1" y="139.6" transform="rotate(-90 100.1 139.6)">+</text>
<g font-size="1.6" fill="#42800f">
<text x="170.5" y="177.5">GND</text>
<text x="189.5" y="177.5">VTG</text>
<text x="170.5" y="180">GND</text>
<text x="170.5" y="182.5">GND</text>
<text x="170.5" y="185.1">GND</text>
<text x="189.5" y="182.5">MOSI</text>
<text x="189.5" y="185.1">MISO</text>
<text x="189.5" y="180">RST</text>
<text x="170.5" y="187.6">GND</text>
<text x="189.5" y="187.6">SCK</text>
<text x="204.1" y="225.6">SCK</text>
<text x="222.8" y="225.6">GND</text>
<text x="203.2" y="230.7">MOSI</text>
<text x="203.2" y="228.1">MISO</text>
<text x="204.1" y="233.2">RST</text>
<text x="222.8" y="233.2">GND</text>
<text x="222.8" y="230.7">GND</text>
<text x="222.8" y="228.1">GND</text>
<text x="204" y="235.8">VTG</text>
<text x="222.8" y="235.8">GND</text>
</g>
</svg>
